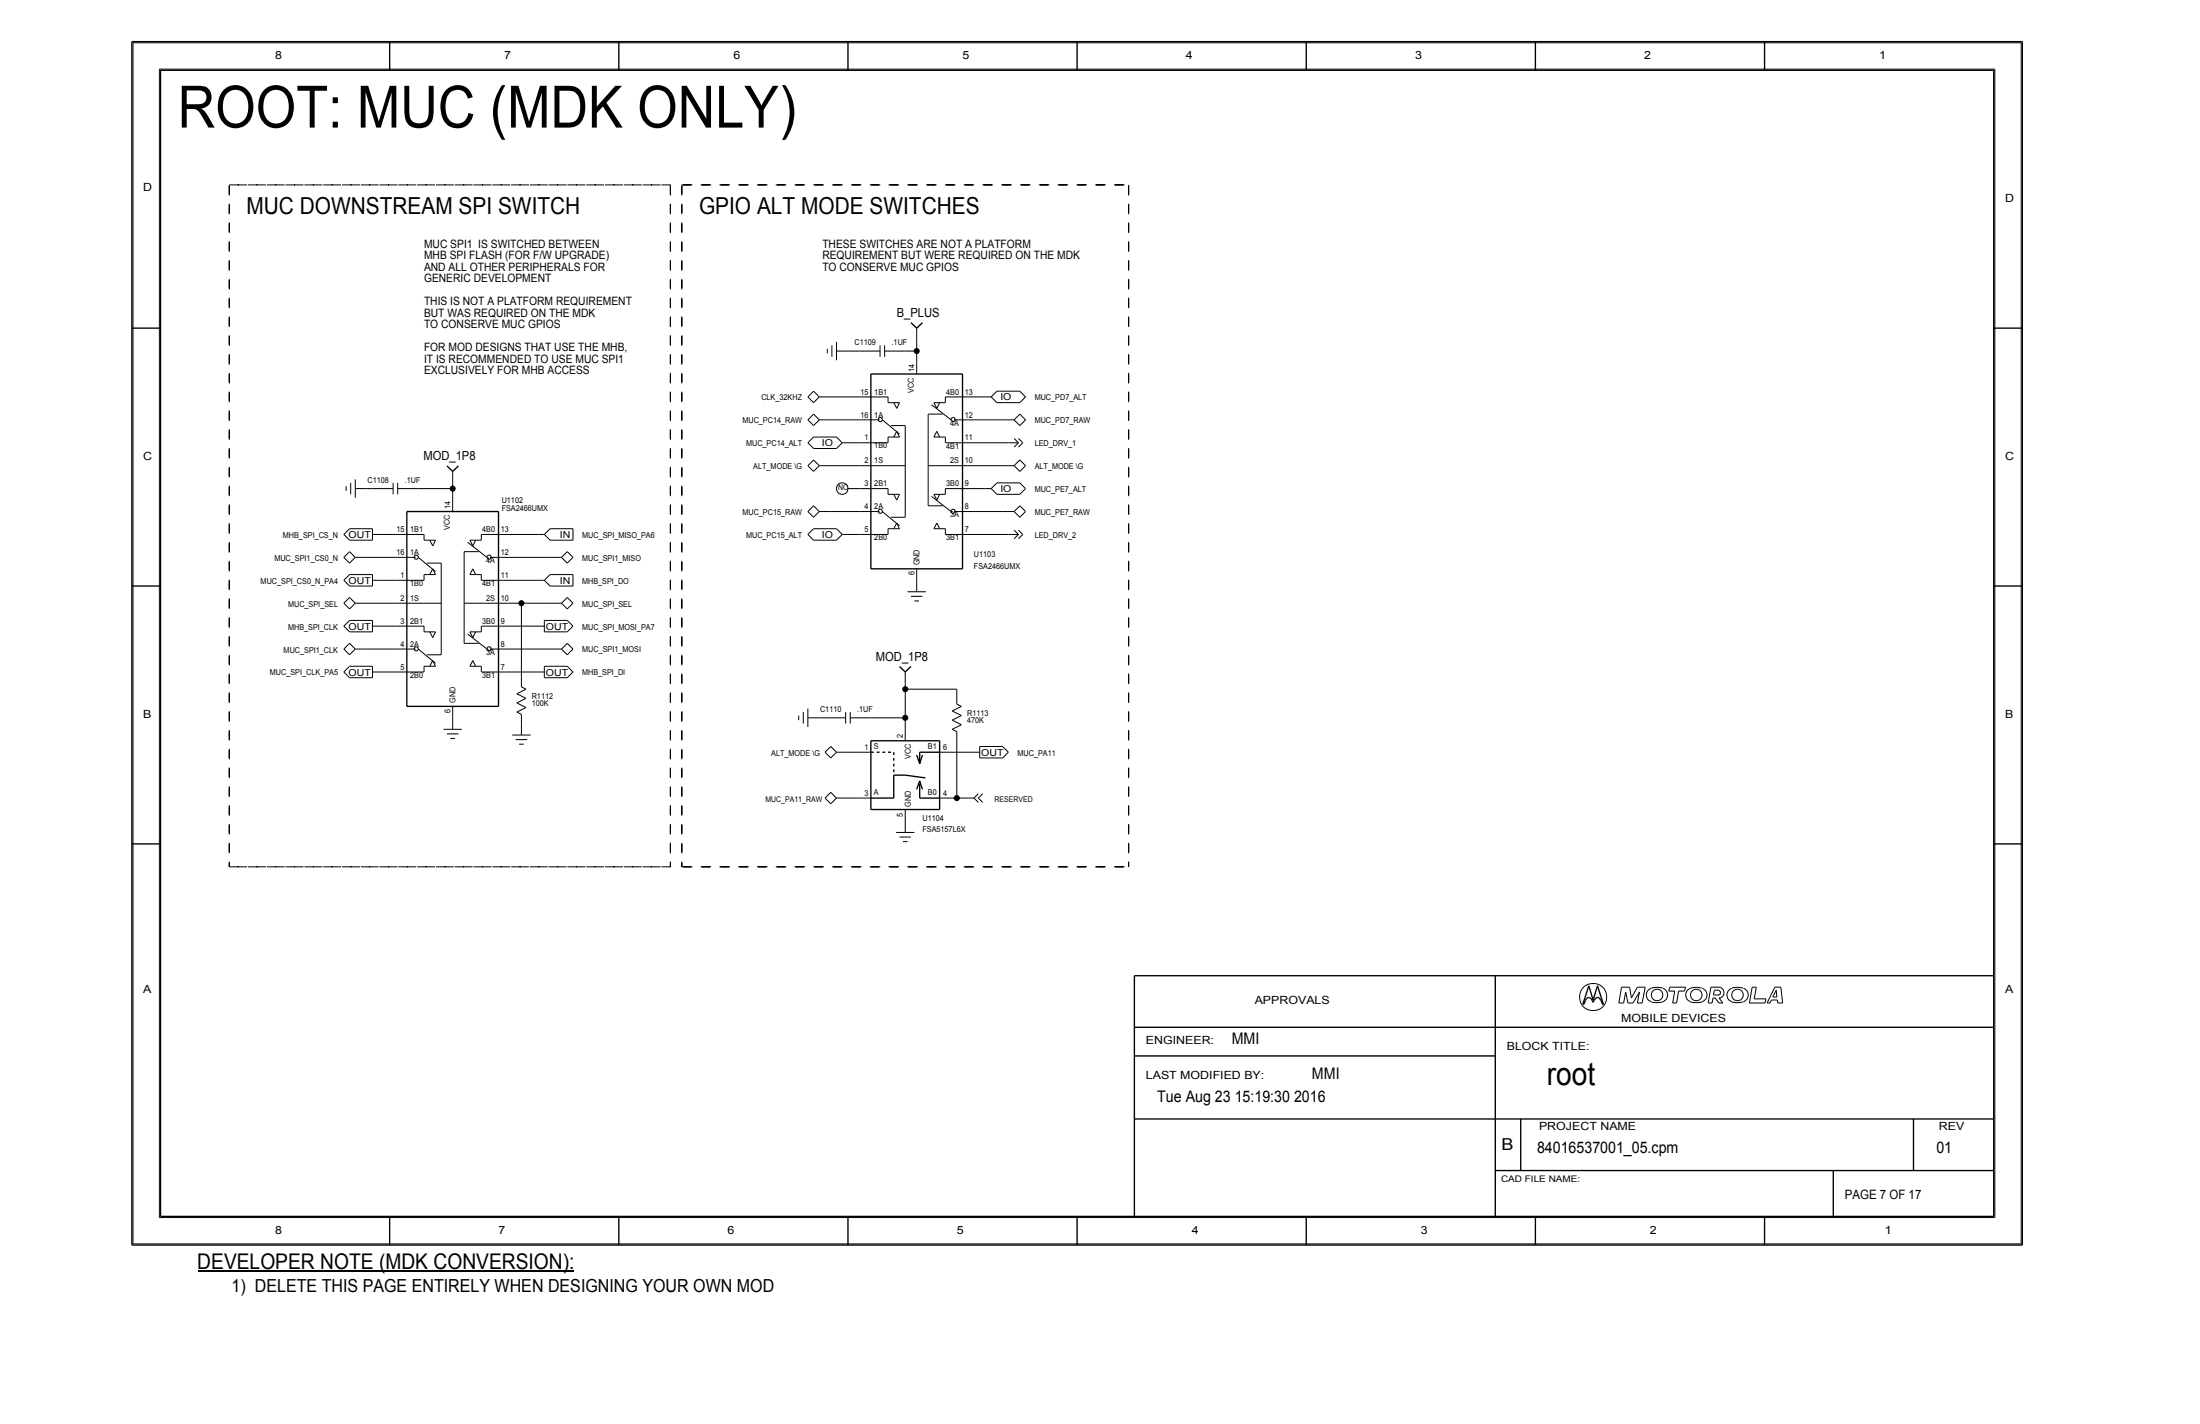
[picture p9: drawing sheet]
<svg xmlns="http://www.w3.org/2000/svg" width="432mm" height="279mm" viewBox="0 0 432 279" stroke-linecap="round" stroke-linejoin="round" font-family="sans-serif">
<g fill="none" stroke="#000" stroke-width=".2">
<path d="M26.1 8.4h370.6zM26.1 8.4v235.7zM31.3 13.6v225.3zM31.3 13.6h360.2zM391.5 13.6v225.3zM396.7 8.4v235.7zM158.6 77.9l1.1 1.1zM159.7 76.8l-1.1 1.1zM159.7 76.8l1.1 1.1zM160.8 77.9l-1.1 1.1zM160.8 77.9h2.3zM162.4 68.4v.9z"/>
<path d="M163.1 77.9h5.6zM163.3 67.8v2.2zM164.2 68.9h2.2zM164.2 67.1v3.6zM166.4 68.9h2.3zM168.7 68.9h4zM168.7 77.9h5.6zM172.7 67.8v2.2zM173.6 67.8v2.2zM173.6 68.9h4.1zM174.3 77.9v1.1zM174.3 79h2.3z"/>
<path d="M175.4 79l.6 1.1zM176.6 79l-.6 1.1zM177.7 68.9h2.2zM179.9 68.9v2.2zM179.9 66.6v2.3zM179.9 64.4v2.2zM179.9 71.1v2.3zM182.8 79.4l3.9 3zM183.3 79h2.2zM183.3 79l.6 1.1zM184.4 79l-.5 1.1zM185.5 77.9h5.7z"/>
<path d="M185.5 77.9v1.1zM191.2 77.9h2.2zM193.4 77.9h1.1zM194.5 77.9l1.2 1.1zM195.7 79h4.5zM195.7 76.8h4.5zM195.7 76.8l-1.2 1.1zM200.2 76.8l1.1 1.1zM201.3 77.9l-1.1 1.1zM67.9 95.4v.9zM68.8 94.7v2.3zM69.7 95.9h2.3z"/>
<path d="M69.7 94.1v3.6zM72 95.9h1.1zM73.1 95.9h4.1zM77.2 94.7v2.3zM78.1 94.7v2.3zM78.1 95.9h4zM82.1 95.9h6.7zM88.8 95.9v2.2zM88.8 94.7v1.2zM88.8 98.1v2.3zM88.8 92.5v2.2zM158.6 82.4l1.1 1.1z"/>
<path d="M158.6 86.9l1.1 1.1zM158.6 91.4l1.1 1.1zM159.7 88h4.5zM159.7 85.8h4.5zM159.7 81.3l-1.1 1.1zM159.7 85.8l-1.1 1.1zM159.7 99.2l-1.1 1.2zM159.7 90.2l-1.1 1.2zM159.7 81.3l1.1 1.1zM159.7 99.2l1.1 1.2zM159.7 90.2l1.1 1.2zM160.8 82.4l-1.1 1.1z"/>
<path d="M160.8 91.4l-1.1 1.1zM160.8 82.4h2.3zM160.8 91.4h2.3zM163.1 91.4h5.6zM163.1 82.4h5.6zM164.2 85.8l1.1 1.1zM165.3 86.9h1.1zM165.3 86.9l-1.1 1.1zM166.4 95.9h2.3zM166.4 86.9h2.3zM168.7 91.4h9zM168.7 82.4h3.9z"/>
<path d="M168.7 95.9h5.6zM168.7 86.9h5.6zM173.2 82.4l3.4 2.8zM174.3 97h2.3zM174.3 85.8h2.3zM174.3 85.8v1.1zM174.3 95.9v1.1zM174.9 83.5h2.8zM175.4 97l.6 1.1zM176 84.6l-.6 1.2zM176 84.6l.6 1.2zM176.6 97l-.6 1.1z"/>
<path d="M177.7 83.5v18zM182.2 91.4h9zM182.2 81.3v17.9zM182.2 81.3h2.8zM182.2 99.2h2.8zM182.8 97.4l3.9 3zM183.3 97h2.2zM183.3 85.8h2.2zM183.3 97l.6 1.1zM183.9 84.6l.5 1.2zM183.9 84.6l-.6 1.2zM184.4 97l-.5 1.1z"/>
<path d="M185.5 95.9h5.7zM185.5 86.9h5.7zM185.5 85.8v1.1zM185.5 95.9v1.1zM187.3 82.4h3.9zM191.2 95.9h2.2zM191.2 91.4h5.6zM191.2 86.9h6.7zM191.2 82.4h5.6zM193.4 95.9h1.1zM194.5 95.9l1.2 1.1zM195.7 97h4.5z"/>
<path d="M195.7 94.7h4.5zM195.7 94.7l-1.2 1.2zM196.8 82.4h2.2zM196.8 91.4h2.2zM197.9 86.9h2zM199 82.4l1.2 1.1zM199 82.4l1.2-1.1zM199 87.7l.9-.8zM199 91.4l1.2 1.1zM199 91.4l1.2-1.2zM199 86l.9 .9zM199.9 87.7l.8-.8z"/>
<path d="M199.9 86l.8 .9zM200.2 81.3l1.1 1.1zM200.2 90.2l1.1 1.2zM200.2 99.2l1.1 1.2zM200.2 94.7l1.1 1.2zM201.3 82.4l-1.1 1.1zM201.3 91.4l-1.1 1.1zM201.3 95.9l-1.1 1.1zM67.5 113.9l1.1 1.1zM67.5 104.9l1.1 1.1zM67.5 109.4l1.1 1.1zM67.5 118.4l1.1 1.1z"/>
<path d="M68.6 112.7l-1.1 1.2zM68.6 103.7l-1.1 1.2zM68.6 108.2l-1.1 1.2zM68.6 117.2l-1.1 1.2zM68.6 112.7h4.5zM68.6 115h4.5zM68.6 103.7h4.5zM68.6 106h4.5zM68.6 108.2l1.1 1.2zM68.6 117.2l1.1 1.2zM69.7 109.4l-1.1 1.1zM69.7 118.4l-1.1 1.1z"/>
<path d="M69.7 109.4h2.3zM69.7 118.4h2.3zM72 109.4h5.6zM72 118.4h5.6zM73.1 113.9h2.3zM73.1 112.7v2.3zM73.1 104.9h2.3zM73.1 103.7v2.3zM75.4 104.9h2.2zM75.4 113.9h2.2zM77.6 118.4h9zM77.6 109.4h4z"/>
<path d="M77.6 113.9h5.6zM77.6 104.9h5.6zM82.1 109.4l3.4 2.8zM83.2 112.7h2.3zM83.2 104.9v1.1zM83.2 112.7v1.2zM83.2 106h2.3zM83.8 110.5h2.8zM84.4 106l.5 1.1zM84.9 111.6l-.5 1.1zM84.9 111.6l.6 1.1zM85.5 106l-.6 1.1z"/>
<path d="M86.6 110.5v18zM91.1 118.4h9zM91.1 108.2v18zM91.1 108.2h2.8zM91.8 106.4l3.8 3zM92.2 106h2.3zM92.2 112.7h2.3zM92.2 106l.6 1.1zM92.8 111.6l.5 1.1zM92.8 111.6l-.6 1.1zM93.3 106l-.5 1.1zM94.5 113.9h5.6z"/>
<path d="M94.5 104.9h5.6zM94.5 104.9v1.1zM94.5 112.7v1.2zM96.2 109.4h3.9zM100.1 118.4h2.2zM100.1 109.4h7.9zM100.1 113.9h5.6zM100.1 104.9h5.6zM102.3 118.4h5.7zM102.3 118.4v14.6zM105.7 104.9h1.1zM105.7 113.9h1.1z"/>
<path d="M106.8 104.9l1.2 1.1zM106.8 113.9l1.2 1.1zM108 103.7h4.5zM108 106h4.5zM108 112.7h4.5zM108 115h4.5zM108 109.4h2.2zM108 103.7l-1.2 1.2zM108 112.7l-1.2 1.2zM108 118.4h2.2zM110.2 109.4l1.1 1.1zM110.2 109.4l1.1-1.2z"/>
<path d="M110.2 118.4l1.1 1.1zM110.2 118.4l1.1-1.2zM111.3 108.2l1.2 1.2zM111.3 117.2l1.2 1.2zM112.5 109.4l-1.2 1.1zM112.5 103.7v2.3zM112.5 112.7v2.3zM112.5 118.4l-1.2 1.1zM158.6 100.4l1.1 1.1zM158.6 104.9l1.1 1.1zM159.7 106h4.5zM159.7 103.7h4.5z"/>
<path d="M159.7 103.7l-1.1 1.2zM160.8 100.4l-1.1 1.1zM160.8 100.4h2.3zM163.1 100.4h5.6zM164.2 103.7l1.1 1.2zM165.3 104.9h1.1zM165.3 104.9l-1.1 1.1zM166.4 104.9h2.3zM168.7 100.4h3.9zM168.7 104.9h5.6zM173.2 100.4l3.4 2.8zM174.3 103.7v1.2z"/>
<path d="M174.3 103.7h2.3zM174.9 101.5h2.8zM176 102.6l-.6 1.1zM176 102.6l.6 1.1zM178.1 116.1h3.6zM178.8 117h2.2zM179.5 117.9h.9zM179.9 113.9v2.2zM179.9 111.6v2.3zM183.3 103.7h2.2zM183.9 102.6l.5 1.1zM183.9 102.6l-.6 1.1z"/>
<path d="M185.5 104.9h5.7zM185.5 103.7v1.2zM187.3 100.4h3.9zM191.2 104.9h6.7zM191.2 100.4h5.6zM196.8 100.4h2.2zM197.9 104.9h2zM199 100.4l1.2 1.1zM199 100.4l1.2-1.2zM199 105.7l.9-.8zM199 104l.9 .9zM199.9 105.7l.8-.8z"/>
<path d="M199.9 104l.8 .9zM201.3 100.4l-1.1 1.1zM67.5 122.9l1.1 1.1zM67.5 131.9l1.1 1.1zM67.5 127.4l1.1 1.1zM68.6 121.7l-1.1 1.2zM68.6 130.7l-1.1 1.2zM68.6 126.2l-1.1 1.2zM68.6 121.7h4.5zM68.6 124h4.5zM68.6 130.7h4.5zM68.6 133h4.5z"/>
<path d="M68.6 126.2l1.1 1.2zM69.7 127.4l-1.1 1.1zM69.7 127.4h2.3zM72 127.4h5.6zM73.1 122.9h2.3zM73.1 121.7v2.3zM73.1 131.9h2.3zM73.1 130.7v2.3zM75.4 131.9h2.2zM75.4 122.9h2.2zM77.6 127.4h4zM77.6 122.9h5.6z"/>
<path d="M77.6 131.9h5.6zM82.1 127.4l3.4 2.7zM83.2 124h2.3zM83.2 122.9v1.1zM83.2 130.7v1.2zM83.2 130.7h2.3zM83.8 128.5h2.8zM84.4 124l.5 1.1zM84.9 129.6l-.5 1.1zM84.9 129.6l.6 1.1zM85.5 124l-.6 1.1zM88.8 138.6v2.2z"/>
<path d="M91.1 126.2h2.8zM91.8 124.4l3.8 3zM92.2 124h2.3zM92.2 130.7h2.3zM92.2 124l.6 1.1zM92.8 129.6l.5 1.1zM92.8 129.6l-.6 1.1zM93.3 124l-.5 1.1zM94.5 131.9h5.6zM94.5 122.9h5.6zM94.5 122.9v1.1zM94.5 130.7v1.2z"/>
<path d="M96.2 127.4h3.9zM100.1 131.9h4.5zM100.1 122.9h4.5zM100.1 127.4h7.9zM101.4 136.1l1.8 .9zM101.4 139.7l1.8-.9zM101.4 137.9l1.8-.9zM101.4 137.9l1.8 .9zM101.4 136.1l1.8-.9zM101.4 139.7l.9 .5zM102.3 134.8l.9 .4zM102.3 133v1.8z"/>
<path d="M104.6 122.9h2.2zM104.6 131.9h2.2zM106.8 121.7h4.5zM106.8 124h4.5zM106.8 121.7v2.3zM106.8 130.7h4.5zM106.8 133h4.5zM106.8 130.7v2.3zM108 127.4h2.2zM110.2 127.4l1.1 1.1zM110.2 127.4l1.1-1.2zM111.3 126.2l1.2 1.2z"/>
<path d="M111.3 121.7l1.2 1.2zM111.3 130.7l1.2 1.2zM112.5 127.4l-1.2 1.1zM112.5 122.9l-1.2 1.1zM112.5 131.9l-1.2 1.1zM157.7 139.7v2.3zM158.6 139v3.6zM166 139.7v2.3zM166.9 139.7v2.3zM177.7 135.2v5.6zM177.7 134.1v1.1zM177.7 131.9v2.2z"/>
<path d="M177.7 135.2h10.1zM186.9 139.5l1.8 .9zM186.9 139.5l1.8-.9zM187.8 138.1l.9 .5zM187.8 135.2v1.1zM187.8 136.3v1.8zM87 143.1h3.6zM87.7 144h2.3zM88.4 144.9h.9zM88.8 140.8v2.3zM100.5 144.2h3.6zM101.2 145.1h2.3z"/>
<path d="M101.9 146h.9zM102.3 140.2v1.8zM102.3 142v2.2zM156.8 140.4v.9zM158.6 140.8h2.2zM160.8 140.8h1.1zM161.9 147.6l1.2 1.1zM161.9 156.6l1.2 1.1zM161.9 140.8h4.1zM163.1 146.5l-1.2 1.1zM163.1 155.5l-1.2 1.1zM163.1 146.5l1.1 1.1z"/>
<path d="M163.1 155.5l1.1 1.1zM164.2 147.6l-1.1 1.1zM164.2 156.6l-1.1 1.1zM164.2 147.6h2.2zM164.2 156.6h2.2zM166.4 156.6h2.3zM166.4 147.6h2.3zM166.9 140.8h4zM168.7 156.6h2.2zM168.7 147.6h2.2zM170.9 140.8h6.8zM177.7 140.8v2.3z"/>
<path d="M177.7 158.8v2.3zM177.7 143.1v2.2zM184.4 156.6h2.3zM184.4 147.6h2.3zM186.7 147.6h3.3zM186.7 156.6h1.1zM186.9 143.1l1.8-.9zM186.9 141.3l1.8-.9zM186.9 141.3l1.8 .9zM186.9 143.1l.9 .4zM187.8 156.6h2.2zM187.8 145.3v11.3z"/>
<path d="M187.8 143.5v1.8zM190 156.6h1.2zM190 147.6h2.3zM191.2 156.6l.8 .8zM192 156.6l.9 .8zM192 155.7l-.8 .9zM192.3 146.5h4.5zM192.3 148.7h4.5zM192.3 146.5v2.2zM192.9 155.7l-.9 .9zM196.8 146.5l1.1 1.1zM197.9 147.6l-1.1 1.1z"/>
<path d="M175.9 163.3h3.6zM176.6 164.2h2.2zM177.2 165.1h.9zM177.7 161.1v2.2zM317.7 196.8h1zM318.3 193.7h1.5zM318.3 193.7l-.6 3.1zM319.1 194.6l-.4 2.2zM319.1 194.6l.4 2.2zM319.5 196.8h1zM319.8 193.7l.4 2.1zM321.4 193.7h1.5z"/>
<path d="M321.4 193.7l-1.2 2.1zM321.4 196.8h.9zM321.8 194.6l-.4 2.2zM321.8 194.6l-1.3 2.2zM322.9 193.7l-.6 3.1zM326.3 193.9a2.74 2.74 0 0 0-3 .7 1.44 1.44 0 0 0 .8 2M326.4 193.9a1.44 1.44 0 0 1 .9 1.7 1.44 1.44 0 0 1-1.6 1.1l-1.6-.1M327.5 194.5h1.2zM327.7 193.7h3.1zM327.7 193.7l-.2 .8zM328.3 196.8h.8zM328.7 194.5l-.4 2.3z"/>
<path d="M329.5 194.5l-.4 2.3zM329.5 194.5h1.1zM330.8 193.7l-.2 .8zM334 193.9a2.65 2.65 0 0 0-3 .7 1.44 1.44 0 0 0 .8 2M334.1 196.6l-1.3 .1-1-.1M334.1 193.9a1.4 1.4 0 0 1 .9 1.3 1.4 1.4 0 0 1-.9 1.4M335.3 196.8h.7zM335.8 193.7h1.9zM335.8 193.7l-.5 3.1zM336.2 195.8l-.2 1zM336.2 195.8h.4zM336.3 195.2h1.1z"/>
<path d="M336.5 194.3h.9zM336.5 194.3l-.2 .9zM336.6 195.8l.8 1zM337.3 194.4a.44 .44 0 0 1 .4 .4 .44 .44 0 0 1-.4 .4M337.4 195.8l.7 1zM337.4 195.8h.3zM337.4 196.8h.7zM337.7 193.8a1.1 1.1 0 0 1 .7 1 1.1 1.1 0 0 1-.7 1M342.1 193.9a2.65 2.65 0 0 0-3 .7 1.44 1.44 0 0 0 .8 2M342.2 196.6l-1.3 .1-1-.1M342.2 193.9a1.4 1.4 0 0 1 .9 1.3 1.4 1.4 0 0 1-.9 1.4M343.4 196.8h3z"/>
<path d="M343.9 193.7h.8zM343.9 193.7l-.5 3.1zM344.3 196h2.3zM344.7 193.7l-.4 2.3zM346.6 196l-.2 .8zM346.8 196.8h.6zM347.7 196.2h1.2zM347.7 196.2l-.3 .6zM348 195.6h.8zM348.4 193.7h1.1zM348.4 193.7l-1.6 3.1zM348.6 194.3l-.6 1.3z"/>
<path d="M348.6 194.3l.2 1.3zM348.9 196.2v.6zM348.9 196.8h1zM349.5 193.7l.4 3.1zM31.3 238.9h360.2zM26.1 244.1h370.6z"/>
<circle cx="165.3" cy="95.9" r="1.13"/>
<circle cx="172.8" cy="82.3" r=".41"/>
<circle cx="187.1" cy="82.3" r=".41"/>
<circle cx="81.7" cy="109.3" r=".41"/>
<circle cx="96" cy="109.3" r=".41"/>
<circle cx="172.8" cy="100.3" r=".41"/>
<circle cx="187.1" cy="100.3" r=".41"/>
<circle cx="81.7" cy="127.3" r=".41"/>
<circle cx="96" cy="127.3" r=".41"/>
<circle cx="312.7" cy="195.6" r="2.68"/>
<circle cx="325.2" cy="195.2" r="1.13"/>
<circle cx="332.9" cy="195.2" r="1.13"/>
<circle cx="341" cy="195.2" r="1.13"/>
</g>
<path d="M45 36.3h86.6zM45 36.3v133.8zM131.6 36.3v133.8zM133.8 36.3h87.7zM133.8 36.3v133.8zM221.5 36.3v133.8zM45 170.1h86.6zM133.8 170.1h87.7z" fill="none" stroke="#000" stroke-width=".2" stroke-dasharray="1.8" stroke-linecap="butt"/>
<g fill="#000" stroke="#000" stroke-width=".2">
<circle cx="179.9" cy="68.9" r=".49"/>
<circle cx="88.8" cy="95.9" r=".49"/>
<circle cx="102.3" cy="118.4" r=".49"/>
<circle cx="177.7" cy="135.2" r=".49"/>
<circle cx="177.7" cy="140.8" r=".49"/>
<circle cx="187.8" cy="156.6" r=".49"/>
</g>
<g fill="none" stroke="#000" stroke-width=".27">
<path d="M25.9 8.2h371zM25.9 8.2v236.1zM31.5 13.8v224.9zM31.5 13.8h359.8zM76.5 8.2v5.6zM121.5 8.2v5.6zM166.4 8.2v5.6zM211.4 8.2v5.6zM256.4 8.2v5.6zM301.4 8.2v5.6zM346.3 8.2v5.6zM391.3 13.8v224.9z"/>
<path d="M396.9 8.2v236.1zM25.9 64.4h5.6zM170.9 73.4v38.2zM170.9 73.4h18zM178.8 63.3l1.1 1.1zM179.9 64.4l1.1-1.1zM188.9 73.4v38.2zM391.3 64.4h5.6zM87.7 91.4l1.1 1.1zM88.8 92.5l1.2-1.1zM25.9 115h5.6zM79.9 100.4h17.9z"/>
<path d="M79.9 100.4v38.2zM97.8 100.4v38.2zM170.9 111.6h18zM391.3 115h5.6zM79.9 138.6h17.9zM176.6 130.8l1.1 1.1zM177.7 131.9l1.1-1.1zM170.9 145.3v13.5zM170.9 156.6h4.5zM170.9 147.6h.6zM170.9 145.3h13.5zM170.9 158.8h13.5z"/>
<path d="M172.1 147.6h.5zM173.2 147.6h.6zM174.3 147.6h.6zM175.4 151v.5zM175.4 149.8v.6zM175.4 152.1h2.3zM175.4 152.1v4.5zM175.4 148.7v.6zM175.4 147.6v.5zM177.7 152.1l3.9 .5zM179.9 148.1l.6 1.7zM180.5 156.6h3.9z"/>
<path d="M180.5 153.2l-.6 1.7zM180.5 147.6v2.2zM180.5 153.8v2.8zM180.5 153.2l.5 1.7zM180.5 147.6h3.9zM181 148.1l-.5 1.7zM184.4 145.3v13.5zM25.9 165.6h5.6zM391.3 165.6h5.6zM222.7 191.4v47.3zM222.7 191.4h168.6zM293.5 191.4v47.3z"/>
<path d="M310.7 197.1h.1zM311 196.8l-.2 .3zM311.2 196.3l-.2 .5zM311.3 196l-.1 .3zM311.5 195.8l-.2 .2zM311.5 195.8l.2-.1zM311.7 195.7h.2zM311.8 193.4l.9 2.8zM311.8 193.4l-1.1 3.7zM311.9 195.7l.2 .1zM312.1 195.8l.2 .2zM312.3 196l.2 .3z"/>
<path d="M312.5 196.3l.2 .4zM312.9 196.3l-.2 .4zM313.1 196l-.2 .3zM313.3 195.8l.2-.1zM313.3 195.8l-.2 .2zM313.5 195.7h.2zM313.5 193.4l-.8 2.8zM313.5 193.4l1.2 3.7zM313.7 195.7l.2 .1zM313.9 195.8l.1 .2zM314 196l.2 .3zM314.2 196.3l.2 .5z"/>
<path d="M314.4 196.8l.1 .3zM314.5 197.1h.2zM222.7 201.6h168.6zM222.7 219.6h168.6zM222.7 207.2h70.8zM298.5 219.6v10.1zM375.6 219.6v10.1zM31.5 238.7h359.8zM76.5 238.7v5.6zM121.5 238.7v5.6zM166.4 238.7v5.6zM211.4 238.7v5.6z"/>
<path d="M256.4 238.7v5.6zM293.5 229.7h97.8zM301.4 238.7v5.6zM346.3 238.7v5.6zM359.8 229.7v9zM25.9 244.3h371z"/>
</g>
<path d="M38.9 249.5h73.7" fill="none" stroke="#000" stroke-width=".31"/>
<text font-size="11.4" x="34.9" y="25">ROOT: MUC (MDK ONLY)</text>
<text font-size="6.2" x="303.6" y="212.8">root</text>
<g font-size="4.6">
<text x="48.4" y="41.9">MUC DOWNSTREAM SPI SWITCH</text>
<text x="137.2" y="41.9">GPIO ALT MODE SWITCHES</text>
</g>
<text font-size="4.2" x="38.7" y="248.9">DEVELOPER NOTE (MDK CONVERSION):</text>
<text font-size="3.5" x="45.5" y="253.6">1) DELETE THIS PAGE ENTIRELY WHEN DESIGNING YOUR OWN MOD</text>
<text font-size="3.2" x="294.7" y="225.7">B</text>
<g font-size="3.1">
<text x="241.8" y="204.9">MMI</text>
<text x="257.5" y="211.7">MMI</text>
<text x="227.1" y="216.2">Tue Aug 23 15:19:30 2016</text>
<text x="301.7" y="226.2">84016537001_05.cpm</text>
<text x="380.1" y="226.3">01</text>
</g>
<g font-size="2.5">
<text x="176" y="62.1">B_PLUS</text>
<text x="83.1" y="90.2">MOD_1P8</text>
<text x="171.9" y="129.6">MOD_1P8</text>
<text x="362.1" y="235.3">PAGE 7 OF 17</text>
</g>
<g font-size="2.3">
<text x="83.2" y="48.6">MUC SPI1 IS SWITCHED BETWEEN</text>
<text x="83.2" y="50.9">MHB SPI FLASH (FOR F/W UPGRADE)</text>
<text x="83.2" y="53.1">AND ALL OTHER PERIPHERALS FOR</text>
<text x="161.4" y="48.6">THESE SWITCHES ARE NOT A PLATFORM</text>
<text x="161.4" y="50.9">REQUIREMENT BUT WERE REQUIRED ON THE MDK</text>
<text x="161.4" y="53.1">TO CONSERVE MUC GPIOS</text>
<text x="83.2" y="55.4">GENERIC DEVELOPMENT</text>
<text x="83.2" y="59.9">THIS IS NOT A PLATFORM REQUIREMENT</text>
<text x="83.2" y="62.1">BUT WAS REQUIRED ON THE MDK</text>
<text x="83.2" y="64.4">TO CONSERVE MUC GPIOS</text>
<text x="83.2" y="68.9">FOR MOD DESIGNS THAT USE THE MHB,</text>
<text x="83.2" y="71.1">IT IS RECOMMENDED TO USE MUC SPI1</text>
<text x="83.2" y="73.4">EXCLUSIVELY FOR MHB ACCESS</text>
</g>
<g font-size="2.2">
<text x="54" y="11.5">8</text>
<text x="99" y="11.5">7</text>
<text x="143.9" y="11.5">6</text>
<text x="188.9" y="11.5">5</text>
<text x="232.8" y="11.5">4</text>
<text x="277.7" y="11.5">3</text>
<text x="322.7" y="11.5">2</text>
<text x="368.8" y="11.5">1</text>
<text x="28.1" y="37.4">D</text>
<text x="393.6" y="39.6">D</text>
<text x="28.1" y="90.2">C</text>
<text x="393.6" y="90.2">C</text>
<text x="28.1" y="140.8">B</text>
<text x="393.6" y="140.8">B</text>
<text x="28.1" y="194.8">A</text>
<text x="246.3" y="197.1">APPROVALS</text>
<text x="393.6" y="194.8">A</text>
<text x="318.2" y="200.4">MOBILE DEVICES</text>
<text x="224.9" y="204.9">ENGINEER:</text>
<text x="295.7" y="206.1">BLOCK TITLE:</text>
<text x="224.9" y="211.7">LAST MODIFIED BY:</text>
<text x="302.1" y="221.7">PROJECT NAME</text>
<text x="380.6" y="221.8">REV</text>
<text x="54" y="242">8</text>
<text x="97.8" y="242">7</text>
<text x="142.8" y="242">6</text>
<text x="187.8" y="242">5</text>
<text x="233.9" y="242">4</text>
<text x="278.9" y="242">3</text>
<text x="323.8" y="242">2</text>
<text x="369.9" y="242">1</text>
</g>
<g font-size="1.9">
<text x="196.3" y="78.5">IO</text>
<text x="161.3" y="87.5">IO</text>
<text x="196.3" y="96.5">IO</text>
<text x="68.4" y="105.6">OUT</text>
<text x="109.9" y="105.5">IN</text>
<text x="161.3" y="105.5">IO</text>
<text x="68.4" y="114.6">OUT</text>
<text x="109.9" y="114.5">IN</text>
<text x="68.4" y="123.6">OUT</text>
<text x="107.2" y="123.6">OUT</text>
<text x="68.4" y="132.6">OUT</text>
<text x="107.2" y="132.6">OUT</text>
<text x="192.6" y="148.3">OUT</text>
</g>
<text font-size="1.8" x="294.6" y="231.9">CAD FILE NAME:</text>
<g font-size="1.6">
<text x="167.7" y="67.8">C1109</text>
<text x="175" y="67.8">.1UF</text>
<text x="168.9" y="77.4">15</text>
<text x="171.6" y="77.4">1B1</text>
<text x="179.4" y="77.1" transform="rotate(-90 179.4 77.1)">VCC</text>
<text x="179.5" y="72.9" transform="rotate(-90 179.5 72.9)">14</text>
<text x="185.7" y="77.4">4B0</text>
<text x="189.4" y="77.4">13</text>
<text x="145.7" y="83.1">MUC_PC14_RAW</text>
<text x="149.4" y="78.6">CLK_32KHZ</text>
<text x="168.9" y="81.9">16</text>
<text x="171.6" y="81.9">1A</text>
<text x="186.5" y="83.5">4A</text>
<text x="189.4" y="81.9">12</text>
<text x="203.1" y="83.1">MUC_PD7_RAW</text>
<text x="203.1" y="78.6">MUC_PD7_ALT</text>
<text x="146.4" y="87.5">MUC_PC14_ALT</text>
<text x="169.7" y="86.4">1</text>
<text x="171.6" y="88">1B0</text>
<text x="185.7" y="88">4B1</text>
<text x="189.4" y="86.4">11</text>
<text x="203.1" y="87.5">LED_DRV_1</text>
<text x="72.1" y="94.7">C1108</text>
<text x="79.4" y="94.7">.1UF</text>
<text x="147.9" y="92">ALT_MODE \G</text>
<text x="169.7" y="95.4">3</text>
<text x="169.7" y="90.9">2</text>
<text x="171.6" y="90.9">1S</text>
<text x="171.6" y="95.4">2B1</text>
<text x="185.7" y="95.4">3B0</text>
<text x="186.5" y="90.9">2S</text>
<text x="189.4" y="95.4">9</text>
<text x="189.4" y="90.9">10</text>
<text x="203.1" y="92">ALT_MODE \G</text>
<text x="88.4" y="99.9" transform="rotate(-90 88.4 99.9)">14</text>
<text x="98.5" y="100.3">FSA2466UMX</text>
<text x="98.5" y="98.7">U1102</text>
<text x="145.7" y="101">MUC_PC15_RAW</text>
<text x="169.7" y="99.9">4</text>
<text x="171.6" y="99.9">2A</text>
<text x="186.5" y="101.5">3A</text>
<text x="189.4" y="99.9">8</text>
<text x="203.1" y="96.5">MUC_PE7_ALT</text>
<text x="203.1" y="101">MUC_PE7_RAW</text>
<text x="55.5" y="105.5">MHB_SPI_CS_N</text>
<text x="77.8" y="104.4">15</text>
<text x="80.5" y="104.4">1B1</text>
<text x="88.3" y="104" transform="rotate(-90 88.3 104)">VCC</text>
<text x="94.6" y="104.4">4B0</text>
<text x="98.3" y="104.4">13</text>
<text x="114.3" y="105.5">MUC_SPI_MISO_PA6</text>
<text x="146.4" y="105.5">MUC_PC15_ALT</text>
<text x="169.7" y="104.4">5</text>
<text x="171.6" y="106">2B0</text>
<text x="185.7" y="106">3B1</text>
<text x="189.4" y="104.4">7</text>
<text x="203.1" y="105.5">LED_DRV_2</text>
<text x="53.9" y="110">MUC_SPI1_CS0_N</text>
<text x="77.8" y="108.9">16</text>
<text x="78.6" y="113.4">1</text>
<text x="80.5" y="108.9">1A</text>
<text x="95.4" y="110.5">4A</text>
<text x="98.3" y="113.4">11</text>
<text x="98.3" y="108.9">12</text>
<text x="114.3" y="110">MUC_SPI1_MISO</text>
<text x="179.5" y="112.9" transform="rotate(-90 179.5 112.9)">6</text>
<text x="180.5" y="110.9" transform="rotate(-90 180.5 110.9)">GND</text>
<text x="191.2" y="109.4">U1103</text>
<text x="191.2" y="111.6">FSA2466UMX</text>
<text x="51.2" y="114.5">MUC_SPI_CS0_N_PA4</text>
<text x="56.5" y="119">MUC_SPI_SEL</text>
<text x="78.6" y="117.9">2</text>
<text x="80.5" y="115">1B0</text>
<text x="80.5" y="117.9">1S</text>
<text x="94.6" y="115">4B1</text>
<text x="95.4" y="117.9">2S</text>
<text x="98.3" y="117.9">10</text>
<text x="114.3" y="114.5">MHB_SPI_DO</text>
<text x="114.3" y="119">MUC_SPI_SEL</text>
<text x="56.5" y="123.5">MHB_SPI_CLK</text>
<text x="78.6" y="122.4">3</text>
<text x="80.5" y="122.4">2B1</text>
<text x="94.6" y="122.4">3B0</text>
<text x="98.3" y="122.4">9</text>
<text x="114.3" y="123.5">MUC_SPI_MOSI_PA7</text>
<text x="55.7" y="128">MUC_SPI1_CLK</text>
<text x="78.6" y="126.9">4</text>
<text x="78.6" y="131.4">5</text>
<text x="80.5" y="126.9">2A</text>
<text x="95.4" y="128.5">3A</text>
<text x="98.3" y="131.4">7</text>
<text x="98.3" y="126.9">8</text>
<text x="114.3" y="128">MUC_SPI1_MOSI</text>
<text x="53" y="132.5">MUC_SPI_CLK_PA5</text>
<text x="80.5" y="133">2B0</text>
<text x="89.4" y="137.9" transform="rotate(-90 89.4 137.9)">GND</text>
<text x="94.6" y="133">3B1</text>
<text x="104.4" y="137.2">R1112</text>
<text x="114.3" y="132.5">MHB_SPI_DI</text>
<text x="88.4" y="139.8" transform="rotate(-90 88.4 139.8)">6</text>
<text x="104.4" y="138.5">100K</text>
<text x="161" y="139.7">C1110</text>
<text x="168.3" y="139.7">.1UF</text>
<text x="189.8" y="141.8">470K</text>
<text x="189.8" y="140.5">R1113</text>
<text x="151.4" y="148.3">ALT_MODE \G</text>
<text x="169.7" y="147.1">1</text>
<text x="171.5" y="147">S</text>
<text x="177.2" y="144.9" transform="rotate(-90 177.2 144.9)">2</text>
<text x="178.8" y="148.9" transform="rotate(-90 178.8 148.9)">VCC</text>
<text x="182.1" y="147">B1</text>
<text x="185.1" y="147.1">6</text>
<text x="199.7" y="148.3">MUC_PA11</text>
<text x="169.7" y="156.1">3</text>
<text x="171.5" y="156">A</text>
<text x="177.2" y="160.3" transform="rotate(-90 177.2 160.3)">5</text>
<text x="178.8" y="158.3" transform="rotate(-90 178.8 158.3)">GND</text>
<text x="181" y="161.1">U1104</text>
<text x="182.1" y="156">B0</text>
<text x="185.1" y="156.1">4</text>
<text x="181" y="163.3">FSA5157L6X</text>
</g>
<g font-size="1.5">
<text x="164.5" y="96.2">NC</text>
<text x="150.2" y="157.3">MUC_PA11_RAW</text>
<text x="195.2" y="157.3">RESERVED</text>
</g>
</svg>
